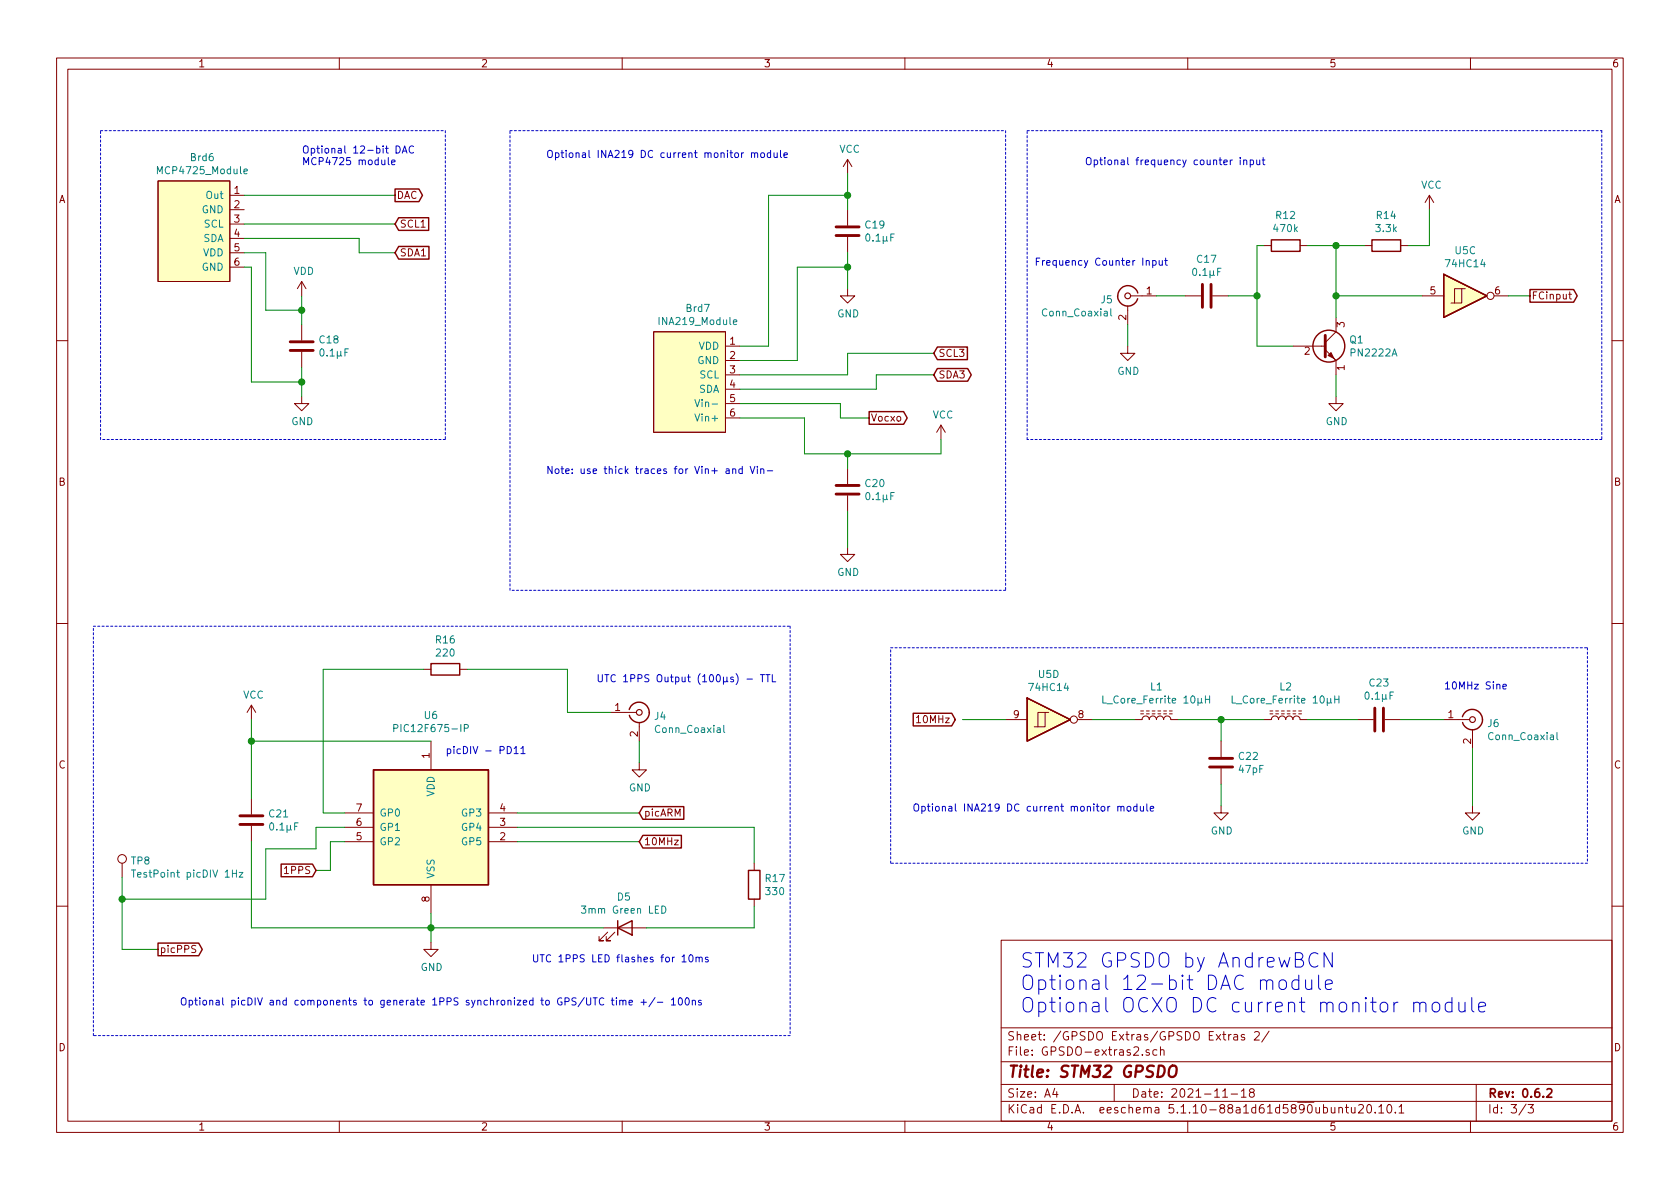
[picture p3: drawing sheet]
<svg xmlns="http://www.w3.org/2000/svg" width="297mm" height="210mm" viewBox="0 0 297 210" stroke-linecap="round" stroke-linejoin="round" font-family="sans-serif">
<g fill="none" stroke="#840000" stroke-width=".18">
<path d="M10 10.3h277v189.9h-277zM12 12.2h273v186.1h-273zM60 10.3v1.9M110 10.3v1.9M160 10.3v1.9M210 10.3v1.9M260 10.3v1.9M27.9 32h12.7v17.8h-12.7zM40.6 34.5h2.6M40.6 37.1h2.6M40.6 39.6h2.6M149.9 28.2v2.5"/>
<path d="M149.9 37.1v2.8M149.9 28.2l-.8 1.3M149.9 28.2l.7 1.3M252.7 34.5l-.7 1.3M252.7 34.5v2.6M252.7 34.5l.8 1.3M40.6 42.2h2.6M40.6 44.7h2.6M40.6 47.2h2.6M53.3 49.8v2.5M53.3 57.4v2.8M53.3 49.8l-.7 1.2"/>
<path d="M53.3 49.8l.8 1.2M115.6 58.7h12.7v17.7h-12.7zM149.9 51v1.3h1.2l-1.2 1.3-1.3-1.3h1.3M149.9 41.9v2.8M199.4 54.1v3.3M199.9 52.3h4.6M209.5 52.3h2.8M214.4 52.3h2.8M223.5 43.4h1.3M229.9 43.4h1.2M236.2 56.1v2.6l-1.9 1.9M241.3 43.4h1.3"/>
<path d="M247.6 43.4h1.3M251.5 52.3h3.8M258.4 51h-1.2v2.6M259.1 51h-.7v2.6h-1.9M264.2 52.3h2.5M277.4 52h.5M277.5 51.6v1.1l.4 .2M10 60.2h2M53.3 70.1v1.3h1.3l-1.3 1.2-1.2-1.2h1.2M53.3 62.2v2.8M128.3 61.2h2.5M128.3 63.7h2.5"/>
<path d="M128.3 66.3h2.5M128.3 68.8h2.5M128.3 71.4h2.5M128.3 73.9h2.5M166.4 75.2l-.8 1.2M166.4 75.2v2.5M166.4 75.2l.7 1.2M199.4 61.2v1.3h1.3l-1.3 1.2-1.3-1.2h1.3M228.6 61.2h5.7M234.3 61.8l1.9 1.9v2.6M235.6 63.1l.5 .5M236.2 70.1v1.3h1.3l-1.3 1.2-1.3-1.2h1.3"/>
<path d="M285 60.2h2M149.9 96.8v1.2h1.2l-1.2 1.3-1.3-1.3h1.3M149.9 82.8v2.8M149.9 87.6v2.8M10 110.3h2M74.9 118.4h1.3M81.3 118.4h1.2M285 110.3h2M44.4 124.7l-.7 1.3M44.4 124.7v2.5M44.4 124.7l.8 1.3M76.2 131.1v5"/>
<path d="M107.9 126h4.6M113 134.9v1.2h1.3l-1.3 1.3-1.2-1.3h1.2M113 127.8v3.3M162.1 126.9l.3-.4v1.3M162.1 127.8h.7M177.8 127.2h3.8M184.8 126h-1.3v2.5M185.4 126h-.6v2.5h-1.9M190.5 127.2h2.5M200.7 127.2h1.2a.63 .63 0 0 1 .7-.6 .63 .63 0 0 1 .6 .6 .63 .63 0 0 1 .6-.6 .63 .63 0 0 1 .7 .6 .63 .63 0 0 1 .6-.6 .63 .63 0 0 1 .6 .6 .63 .63 0 0 1 .7-.6 .63 .63 0 0 1 .6 .6h1.3M201.7 126.2h.5M201.7 125.7h.5"/>
<path d="M202.7 126.2h.5M202.7 125.7h.5M203.7 126.2h.5M203.7 125.7h.5M204.7 126.2h.5M204.7 125.7h.5M205.7 126.2h.5M205.7 125.7h.5M206.8 126.2h.5M206.8 125.7h.5M215.9 131.1v2.8M215.9 135.9v2.8"/>
<path d="M223.5 127.2h1.3a.63 .63 0 0 1 .6-.6 .63 .63 0 0 1 .7 .6 .63 .63 0 0 1 .6-.6 .63 .63 0 0 1 .6 .6 .63 .63 0 0 1 .7-.6 .63 .63 0 0 1 .6 .6 .63 .63 0 0 1 .6-.6 .63 .63 0 0 1 .7 .6h1.2M224.5 126.2h.5M224.5 125.7h.5M225.6 126.2h.5M225.6 125.7h.5M226.6 126.2h.5M226.6 125.7h.5M227.6 126.2h.5M227.6 125.7h.5M228.6 126.2h.5M228.6 125.7h.5M229.6 126.2h.5"/>
<path d="M229.6 125.7h.5M240 127.2h2.8M244.9 127.2h2.7M255.3 127.2h4.5M260.3 129v3.3M21.6 152.6v2.6M44.4 141.2v2.8M44.4 146v2.8M61 148.8h5M61 146.3h5M61 143.8h5M76.2 156.5v5"/>
<path d="M86.4 148.8h5M86.4 146.3h5M86.4 143.8h5M133.3 152.6v1.3M133.3 159v1.3M215.9 142.5v1.3h1.3l-1.3 1.2-1.3-1.2h1.3M260.3 142.5v1.3h1.3l-1.3 1.2-1.2-1.2h1.2M10 160.2h2M34.6 167.3l-.5-.1-.2 .1v.4l.6 .2 .1 .3-.2 .2h-.5M76.2 166.6v1.3h1.3l-1.3 1.3-1.3-1.3h1.3M106.7 164.1h7.6M107.4 164.8l-1.5 1.6h.8h-.8v-.8"/>
<path d="M108.7 164.8l-1.5 1.6h.7h-.7v-.8M177 166.3h108v32h-108zM285 160.2h2M60 198.3v1.9M110 198.3v1.9M160 198.3v1.9M177 194.8h108M177 191.8h108M177 187.8h108M177 181.8h108M186.5 192.5l-.4 1h1M186.8 193v1"/>
<path d="M197 191.8v3M202 186.5v.1M203.2 185.7l-.4-.1-.2 .2 .1 .2 .5 .2v.3h-.6M204.5 185.7l-.4-.1-.3 .3 .2 .6h.5M205.2 185.7l.2-.1 .4 .1v.9M205.2 185.1v1.5M210 198.3v1.9M216.2 194h.8M217.2 182.9v1M217.7 182.9l-.5 .3M217.7 193.5h1.1M218.2 183h.5l.1 .9"/>
<path d="M218.8 183.3l-.5 .1-.2 .2 .1 .2 .1 .1 .5-.1M219.5 193l.4-.5v1.5M219.5 194h.8M220 183l-.3-.1-.2 .2v.3l.5 .1v.3h-.5M221.2 193.2l-.3-.3 .1-.2 .2-.2 .4 .1 .2 .2-.1 .2-.6 .2a.48 .48 0 0 0-.1 .7l.2 .1 .5-.1a.48 .48 0 0 0-.1-.7h-.1M221.8 182.6l.2-.2h.4l.2 .2 .1 .2-.1 .3-.9 .8h1M224.4 182.3l-1.3 2M235.4 195.8v.9l.4 .1 .2-.1M236 195.8v1M236.7 196l.2-.2 .4 .1 .1 .9M236.7 195.8v1M237.9 195.8h.5"/>
<path d="M238.1 195.3v1.3l.3 .2M238.9 195.8l.1 .9 .4 .1 .2-.1M239.6 195.8v1M240.2 195.5l.2-.2h.4l.3 .5-.9 1h.9M241.8 195.5l.3-.2a.94 .94 0 0 1 0 1.5 .82 .82 0 0 1-.3-1.3zM243.2 196.7v.1M243.8 195.8l.4-.5v1.5M243.8 196.8h.9M245.4 195.5l.2-.2a.81 .81 0 0 1 .6 .6 .81 .81 0 0 1-.3 .8l-.2 .1a.79 .79 0 0 1-.3-1.3zM246.7 196.7v.1M247.4 195.8l.4-.5v1.5M247.4 196.8h.8"/>
<path d="M260 198.3v1.9M261 191.8v6.5M269.8 195.2l-1.2 2M270.2 195.3h.9l-.5 .6 .4 .1v.7l-.2 .1-.6-.1"/>
<circle cx="263.5" cy="52.3" r=".63"/>
<circle cx="189.9" cy="127.2" r=".63"/>
<circle cx="21.6" cy="151.9" r=".76"/>
</g>
<path d="M273.5 192.7l.2-.2h.4l.2 .2 .1 .3-.1 .2-.8 .8h.9" fill="none" stroke="#840000" stroke-width=".3"/>
<path d="M206.9 188.7a.67 .67 0 0 1 1.1 0 1.43 1.43 0 0 1-.6 1.7l-.5-.1a1.41 1.41 0 0 1 0-1.6z" fill="none" stroke="#840000" stroke-width=".41"/>
<g fill="none" stroke="#840000" stroke-width=".25">
<path d="M69.8 33.4h4.3l.6 1.1-.6 1.2h-4.3zM70.5 38.5h5.3v2.2h-5.3l-.7-1.1zM70.5 43.6h5.3v2.2h-5.3l-.7-1.1zM201.2 51.8a1.8 1.8 0 0 0-2.8-1 1.8 1.8 0 0 0 0 2.9 1.8 1.8 0 0 0 2.7-.9M224.8 42.4h5.1v2h-5.1zM242.6 42.4h5v2h-5zM255.3 48.5l7.6 3.8-7.6 3.8zM270.5 51.2h7.7l.7 1.1-.7 1.1h-7.7zM153.7 72.8h6.1l.6 1.1-.6 1.1h-6.1zM165.7 61.4h5.3v2.2h-5.3l-.6-1.1zM165.7 65.2h5.4l.6 1.1-.6 1.1h-5.4l-.6-1.1zM76.2 117.3h5.1v2.1h-5.1z"/>
<path d="M66 136.1h20.4v20.4h-20.4zM111.3 125.5a1.8 1.8 0 0 1 2.7-1.1 1.8 1.8 0 0 1 .1 3 1.8 1.8 0 0 1-2.8-.9M161.5 126.1h6.8l.6 1.1-.6 1.2h-6.8zM181.6 123.4l7.6 3.8-7.6 3.9zM258.6 126.7a1.8 1.8 0 0 1 2.7-1 1.8 1.8 0 0 1 .1 2.9 1.8 1.8 0 0 1-2.8-.8M49.7 152.8h5.5l.7 1.1-.7 1.1h-5.5zM113.7 142.6h7.2v2.3h-7.2l-.7-1.1zM113.7 147.7h6.8v2.3h-6.8l-.7-1.2zM132.3 153.9h2.1v5.1h-2.1zM27.9 166.8h7.2l.7 1.1-.7 1.1h-7.2zM109.2 164.1l2.6-1.3v2.5zM109.2 162.8v2.5"/>
<circle cx="234.9" cy="61.2" r="2.82"/>
</g>
<g fill="none" stroke="#840000" stroke-width=".2">
<circle cx="199.4" cy="52.3" r=".51"/>
<circle cx="113" cy="126" r=".51"/>
<circle cx="260.3" cy="127.2" r=".51"/>
</g>
<g fill="none" stroke="#008484" stroke-width=".18">
<path d="M43.1 30.3l.6-.1v-.3h-.4l-.2 .2 .1 .6h.5M129.7 57l.6-.1-.1-.3h-.4l-.1 .1v.6h.5M196.4 54.6v1.1l.2 .2M122.9 70.7l.4 1.2 .4-1.2M122.9 73.2l.4 1.3 .4-1.3M69.6 128.8l.6-.1 .2-.2-.1-.3-.2-.1h-.5v1.3M82.1 128.8l.7-.1v-.5l-.2-.1h-.5v1.3M128 128.3v1.1l.1 .1M195 123.1v1.2h.6M213.1 123.7h.8M213.1 123.1v1.2M213.9 123.1v1.2"/>
<path d="M217.9 123.1v1.2h.6M236 123.1v1.2M236 123.7h.7M236.7 123.1v1.2M275.3 129.5v1.1l.2 .2M23.2 153.8h.8M23.6 153.8v1.3M41.1 154.5h.7M41.8 153.8v1.3M42.3 154.3h.7l-.7 .8h.7M102.8 160.2h.8l-.4 .5 .3 .1v.6l-.1 .1-.6-.1M117 160.2a.64 .64 0 0 1 .7 .7 .64 .64 0 0 1-.7 .6z"/>
</g>
<g fill="none" stroke="#840000" stroke-width=".51">
<path d="M147.8 41.7h4.1M147.8 40.1h4.1M212.6 50.3v4.1M214.1 50.3v4.1M234.3 59.3v3.8M51.3 62h4.1M51.3 60.4h4.1M147.8 87.4h4.1M147.8 85.8h4.1M213.9 135.6h4M213.9 134.1h4M243.1 125.2v4.1"/>
<path d="M244.6 125.2v4.1M42.4 145.8h4.1M42.4 144.3h4.1"/>
</g>
<path d="M235.3 62.4l.5 1-1-.5z" fill="#840000" stroke="#840000" stroke-width=".18"/>
<g fill="#ffffc2" stroke="#ffffc2" stroke-width=".18">
<path d="M181.6 123.4l7.6 3.8-7.6 3.9z"/>
<path d="M66 136.1h20.4v20.4h-20.4z"/>
<path d="M27.9 32h12.7v17.8h-12.7z"/>
<path d="M115.6 58.7h12.7v17.7h-12.7z"/>
<path d="M255.3 48.5l7.6 3.8-7.6 3.8z"/>
</g>
<g fill="none" stroke="#0000c2" stroke-width=".18" stroke-dasharray=".4 .4">
<path d="M17.8 23.1h60.9M78.7 23.1v54.6M90.2 23.1h87.6M177.8 23.1v81.3M181.6 23.1h101.6M283.2 23.1v54.6M17.8 77.7v-54.6M78.7 77.7h-60.9M181.6 77.7v-54.6M283.2 77.7h-101.6M16.5 110.7h123.2M90.2 104.4v-81.3"/>
<path d="M139.7 110.7v72.4M157.5 114.5h123.2M177.8 104.4h-87.6M280.7 114.5v38.1M157.5 152.6v-38.1M280.7 152.6h-123.2M16.5 183.1v-72.4M139.7 183.1h-123.2"/>
</g>
<g fill="none" stroke="#008400" stroke-width=".18">
<path d="M43.2 34.5h26.6M43.2 39.6h26.6M149.9 34.5h-14v26.7h-5.1M149.9 30.7v6.4M252.7 37.1v6.3h-3.8M43.2 44.7h3.8v10.2h6.3M43.2 47.2h1.2v20.4h8.9M43.2 42.2h20.3v2.5h6.3M53.3 52.3v5.1M149.9 44.7v6.3M149.9 47.2h-8.9v16.5h-10.2M199.4 57.4v3.8"/>
<path d="M204.5 52.3h5M217.2 52.3h5M223.5 43.4h-1.3v17.8h6.4M231.1 43.4h10.2M236.2 52.3h15.3M236.2 43.4v12.7M266.7 52.3h3.8M53.3 65v5.1M130.8 73.9h11.4v6.4h24.2v-2.6M130.8 71.4h17.8v2.5h5.1M165.1 62.5h-15.2v3.8h-19.1M165.1 66.3h-10.2v2.5h-24.1"/>
<path d="M236.2 66.3v3.8M149.9 80.3v2.5M149.9 90.4v6.4M74.9 118.4h-17.8v25.4h3.9M82.5 118.4h17.8v7.6h7.6M44.4 127.2v14M44.4 131.1h31.8M113 131.1v3.8M170.2 127.2h7.6M193 127.2h7.7M208.3 127.2h15.2M215.9 127.2v3.9"/>
<path d="M215.9 138.7v3.8M231.1 127.2h8.9M247.6 127.2h7.7M260.3 132.3v10.2M21.6 155.2v12.7h6.3M44.4 148.8v15.3h62.3M61 148.8h-2.6v5.1h-2.5M61 146.3h-5.1v3.8h-8.9v8.9h-25.4M91.4 146.3h41.9v6.3M91.4 148.8h21.6M91.4 143.8h21.6M76.2 161.5v5.1"/>
<path d="M133.3 160.3v3.8h-19"/>
</g>
<g fill="none" stroke="#0000c2" stroke-width=".18">
<path d="M67.5 28.3l.1 .8h.3l.1-.1M68 28.3v.8M68.7 27.9v1.1l.1 .1M69.2 28.7l.6-.1v-.3h-.4l-.2 .2 .1 .6h.5M70 25.8a.64 .64 0 0 1 .8 .6 .64 .64 0 0 1-.8 .7zM71.1 27.1l.5-1.3 .4 1.3M71.2 26.7h.7M73.1 25.9a.6 .6 0 0 0-.8 .4 .6 .6 0 0 0 .6 .8l.2-.2M132.9 27.1l.1-.1 .3 .1 .1 .8M132.9 27v.9M133.4 27.2l.2-.2 .3 .1 .1 .8M134.6 27.1l.3-.1 .3 .2-.1 .6-.4 .1-.2-.3z"/>
<path d="M136.2 27.1l-.3-.1-.2 .2 .1 .6h.4M136.2 26.6v1.3M136.9 27v.8l.3 .1 .2-.2M137.4 27v.9M138 26.6v1.1l.2 .2M138.6 27.4l.6-.1v-.2l-.4-.1-.2 .2 .1 .6h.5M219.3 27.9v.1M219.3 28.3v.8M219.9 28.4l.2-.1h.3v.8M219.9 28.3v.8M221.1 28.3h.3l.2 .2-.1 .6h-.4M221.1 28.3v1.3"/>
<path d="M222.2 28.3v.8h.4l.1-.1M222.7 28.3v.8M223.2 28.3h.4M223.3 27.9v1.1l.3 .1M202.7 46.2l.1-.1h.3l.1 .8M203.8 46.1h.4l.2 .2-.1 .6h-.5M203.8 46.1v1.2M205 46.1v.8h.3l.2-.1M205.5 46.1v.8M205.9 46.1h.5M206.1 45.6v1.1l.3 .2M128.4 83h.5v.7"/>
<path d="M128.9 83.2l-.4 .1-.2 .1 .1 .3h.5M129.5 83l.2-.1 .3 .1 .1 .7M129.5 82.9v.8M131.2 83l-.3-.1-.3 .2 .2 .6h.4M131.2 82.5v1.2M132.6 82.5l.4 1.2 .5-1.2M133.9 82.5v.1M133.9 82.9v.8M134.5 83l.2-.1 .3 .1 .1 .7M134.5 82.9v.8M135.7 83.3h.9M134.4 119.3h.8"/>
<path d="M134.8 119.3v1.3M135.4 119.3h.7M135.8 119.3v1.3M136.6 119.3v1.3h.6M89.7 132a.64 .64 0 0 1 .7 .6 .64 .64 0 0 1-.7 .7zM90.9 132.4l.4-.4v1.3M90.9 133.3h.7M92.1 132.4l.4-.4v1.3M92.1 133.3h.7M132.1 120.1h.9M265.7 121.4l.6-.1v-.2l-.4-.1-.2 .2 .1 .6h.5M197.6 142.7l.2-.1h.3l.1 .8"/>
<path d="M197.6 142.6v.8M198.2 142.8l.2-.2h.3v.8M199.4 142.6h.3l.2 .2-.1 .6h-.3l-.2-.2zM201 142.6h-.3l-.3 .2 .1 .6h.5M201 142.2v1.2M201.6 142.6l.1 .8h.3l.2-.1M202.2 142.6v.8M202.8 142.2v1.1l.2 .1M203.4 143l.6-.1-.1-.3h-.3l-.2 .2 .1 .6h.4M106.8 176.6a.51 .51 0 0 0-.7 0 .51 .51 0 0 0-.1 .6 .46 .46 0 0 0 .2 .5 .46 .46 0 0 0 .6-.1M108.1 176.9h.5M108.3 176.4v1.1l.3 .2"/>
<path d="M109 176.4v.2M109 176.9v.8M109.6 177l.2-.1h.3v.8M109.6 176.9v.8M110.1 177.1l.2-.2h.3l.1 .8M111.2 177.3l.6-.1v-.3h-.4l-.2 .2 .1 .6h.5M113.3 177.2h1M113.8 176.8v.9M115.8 176.4l-1.1 1.6M116.2 177.2h1M118.7 176.8l.4-.4v1.3M118.7 177.7h.7"/>
<path d="M120 176.6l.2-.2a.67 .67 0 0 1 .5 .7 .67 .67 0 0 1-.5 .6l-.2-.1-.1-.4zM120.6 169.2l.4-.4v1.3M120.6 170.1h.7M121.3 176.5l.1-.1a.67 .67 0 0 1 .5 .7 .67 .67 0 0 1-.5 .6 .83 .83 0 0 1-.1-1.2zM121.9 169l.2-.2a.67 .67 0 0 1 .4 .7 .67 .67 0 0 1-.4 .6l-.3-.5zM122.4 177l.2-.1h.3l.1 .8M122.4 176.9v.8M123.1 169.4l.2-.1h.2l.1 .8M123.1 169.3v.8M123.6 169.4l.2-.1h.3l.1 .8M124 176.9h-.3l-.2 .2v.1l.5 .2v.3h-.5M125.2 169.3h-.3l-.2 .1 .1 .2 .4 .1v.3h-.5"/>
<path d="M226.2 173.5a.69 .69 0 0 1 .7-.2 .69 .69 0 0 1 .6 .5v.7a.68 .68 0 0 1-.7 .5 .68 .68 0 0 1-.7-.5zM229.6 173.4l-.7-.1-.5 .5v.7l.3 .3 .2 .2 .7-.2M229.6 172.4v2.6M230.8 173.3v1.3l.2 .2a.66 .66 0 0 0 .9-.1M231.9 173.3v1.7M233 168.7a.96 .96 0 0 0-1.1-.1 .96 .96 0 0 0-.5 1 1.08 1.08 0 0 0 .4 1.1 1.08 1.08 0 0 0 1.1 .2l.1-.1M233.1 172.4v2.2l.1 .2 .3 .2M234.3 174.1l1.3-.2-.2-.5-.7-.1-.4 .3v1l.2 .2 .2 .2 .7-.2M235.6 168.5v2.5l-1.5-2.5v2.5M250 177.5a.61 .61 0 0 1 1 .1v1.3M250 177.2v1.7M251 177.6a.62 .62 0 0 1 1-.2l.1 1.5"/>
<path d="M253.3 177.5a.69 .69 0 0 1 .7-.3 .69 .69 0 0 1 .6 .5v.8a.7 .7 0 0 1-.7 .5 .7 .7 0 0 1-.7-.5v-.8zM256.7 177.4l-.7-.2-.2 .2-.3 .3v.8l.3 .3 .2 .1 .7-.1M256.7 176.4v2.5M257.9 177.2v1.4l.2 .2a.68 .68 0 0 0 .9-.1M259 177.2v1.7M260.2 176.4v2.2l.1 .2 .3 .1M261.4 178.1l1.3-.3-.2-.4-.7-.2-.4 .4v1l.2 .2 .2 .1 .7-.1"/>
</g>
<g fill="#008400" stroke="#008400" stroke-width=".25">
<circle cx="236.2" cy="43.4" r=".51"/>
<circle cx="53.3" cy="54.9" r=".51"/>
<circle cx="215.9" cy="127.2" r=".51"/>
<circle cx="149.9" cy="80.3" r=".51"/>
<circle cx="236.2" cy="52.3" r=".51"/>
<circle cx="21.6" cy="159" r=".51"/>
<circle cx="222.3" cy="52.3" r=".51"/>
<circle cx="53.3" cy="67.6" r=".51"/>
<circle cx="149.9" cy="34.5" r=".51"/>
<circle cx="44.5" cy="131.1" r=".51"/>
<circle cx="149.9" cy="47.2" r=".51"/>
<circle cx="76.2" cy="164.1" r=".51"/>
</g>
<g font-size="3.5" fill="#0000c2">
<text x="180.3" y="171.1">STM32 GPSDO by AndrewBCN</text>
<text x="180.3" y="175.1">Optional 12-bit DAC module</text>
<text x="180.3" y="179.1">Optional OCXO DC current monitor module</text>
</g>
<text font-size="2.8" fill="#840000" x="178" y="190.5">Title: STM32 GPSDO</text>
<g font-size="2.1" fill="#840000">
<text x="178" y="184">Sheet: /GPSDO Extras/GPSDO Extras 2/</text>
<text x="178" y="186.7">File: GPSDO-extras2.sch</text>
<text x="178" y="196.9">KiCad E.D.A. eeschema 5.1.10-88a1d61d5890ubuntu20.10.1</text>
<text x="178" y="194.1">Size: A4</text>
<text x="200" y="194.1">Date: 2021-11-18</text>
<text x="263" y="194.1">Rev: 0.6.2</text>
<text x="263" y="196.9">Id: 3/3</text>
</g>
<g font-size="1.8" fill="#840000">
<text x="35" y="11.9">1</text>
<text x="85" y="11.9">2</text>
<text x="135" y="11.9">3</text>
<text x="185" y="11.9">4</text>
<text x="235" y="11.9">5</text>
<text x="285" y="11.9">6</text>
<text x="10.4" y="35.9">A</text>
<text x="41.4" y="34.3">1</text>
<text x="70.1" y="35.2">DAC</text>
<text x="285.4" y="35.9">A</text>
<text x="41.4" y="36.8">2</text>
<text x="41.4" y="39.4">3</text>
<text x="41.4" y="41.9">4</text>
<text x="70.6" y="40.3">SCL1</text>
<text x="41.4" y="44.4">5</text>
<text x="41.4" y="47">6</text>
<text x="70.6" y="45.3">SDA1</text>
<text x="202.7" y="52.1">1</text>
<text x="252.9" y="52.1">5</text>
<text x="264.3" y="52.1">6</text>
<text x="270.8" y="53">FCinput</text>
<text x="199.1" y="56.6" transform="rotate(-90 199.1 56.6)">2</text>
<text x="237.7" y="57.9" transform="rotate(-90 237.7 57.9)">3</text>
<text x="129.1" y="61">1</text>
<text x="129.1" y="63.5">2</text>
<text x="165.9" y="63.1">SCL3</text>
<text x="230.7" y="62.7">2</text>
<text x="237.7" y="65.5" transform="rotate(-90 237.7 65.5)">1</text>
<text x="129.1" y="66">3</text>
<text x="129.1" y="68.6">4</text>
<text x="129.1" y="71.1">5</text>
<text x="165.9" y="66.9">SDA3</text>
<text x="129.1" y="73.7">6</text>
<text x="153.9" y="74.5">Vocxo</text>
<text x="10.4" y="85.9">B</text>
<text x="285.4" y="85.9">B</text>
<text x="108.7" y="125.7">1</text>
<text x="112.8" y="130.3" transform="rotate(-90 112.8 130.3)">2</text>
<text x="162.5" y="127.9">10MHz</text>
<text x="179.2" y="127">9</text>
<text x="190.7" y="127">8</text>
<text x="256.1" y="127">1</text>
<text x="260.1" y="131.5" transform="rotate(-90 260.1 131.5)">2</text>
<text x="10.4" y="135.9">C</text>
<text x="75.9" y="134.1" transform="rotate(-90 75.9 134.1)">1</text>
<text x="285.4" y="135.9">C</text>
<text x="63" y="143.5">7</text>
<text x="88.4" y="143.5">4</text>
<text x="63" y="148.6">5</text>
<text x="63" y="146">6</text>
<text x="88.4" y="148.6">2</text>
<text x="88.4" y="146">3</text>
<text x="113.8" y="144.4">picARM</text>
<text x="113.8" y="149.5">10MHz</text>
<text x="50.6" y="154.6">1PPS</text>
<text x="75.9" y="159.5" transform="rotate(-90 75.9 159.5)">8</text>
<text x="28.2" y="168.5">picPPS</text>
<text x="10.4" y="185.9">D</text>
<text x="285.4" y="185.9">D</text>
<text x="35" y="199.9">1</text>
<text x="85" y="199.9">2</text>
<text x="135" y="199.9">3</text>
<text x="185" y="199.9">4</text>
<text x="235" y="199.9">5</text>
<text x="285" y="199.9">6</text>
</g>
<g font-size="1.8" fill="#008484">
<text x="33.8" y="28.5">Brd6</text>
<text x="148.4" y="27">VCC</text>
<text x="28.2" y="30.8">MCP4725_Module</text>
<text x="36.6" y="35.2">Out</text>
<text x="251.3" y="33.4">VCC</text>
<text x="35.7" y="37.7">GND</text>
<text x="36.1" y="40.3">SCL</text>
<text x="153.1" y="40.4">C19</text>
<text x="225.3" y="41">470k</text>
<text x="225.7" y="38.7">R12</text>
<text x="243.4" y="41">3.3k</text>
<text x="243.5" y="38.7">R14</text>
<text x="35.7" y="47.9">GND</text>
<text x="35.9" y="42.8">SDA</text>
<text x="35.9" y="45.3">VDD</text>
<text x="153.3" y="42.7">0.1µF</text>
<text x="211.7" y="46.5">C17</text>
<text x="255.9" y="47.3">74HC14</text>
<text x="257.3" y="45">U5C</text>
<text x="51.9" y="48.6">VDD</text>
<text x="194.7" y="53.6">J5</text>
<text x="211" y="48.8">0.1µF</text>
<text x="116.8" y="57.5">INA219_Module</text>
<text x="121.4" y="55.2">Brd7</text>
<text x="148" y="56.1">GND</text>
<text x="184.5" y="56">Conn_Coaxial</text>
<text x="56.5" y="60.7">C18</text>
<text x="56.7" y="63">0.1µF</text>
<text x="123.3" y="64.4">GND</text>
<text x="123.5" y="61.8">VDD</text>
<text x="238.7" y="60.7">Q1</text>
<text x="239" y="63">PN2222A</text>
<text x="123.5" y="69.5">SDA</text>
<text x="123.7" y="66.9">SCL</text>
<text x="197.6" y="66.3">GND</text>
<text x="51.5" y="75.2">GND</text>
<text x="123.5" y="74.5">Vin+</text>
<text x="123.9" y="72">Vin-</text>
<text x="164.9" y="74">VCC</text>
<text x="234.4" y="75.2">GND</text>
<text x="153.1" y="86.1">C20</text>
<text x="153.3" y="88.4">0.1µF</text>
<text x="148" y="101.8">GND</text>
<text x="77.1" y="113.8">R16</text>
<text x="77.3" y="116.1">220</text>
<text x="183.7" y="119.9">U5D</text>
<text x="43" y="123.5">VCC</text>
<text x="182.2" y="122.2">74HC14</text>
<text x="195.8" y="124.4">L_Core_Ferrite 10µH</text>
<text x="203.5" y="122.1">L1</text>
<text x="218.6" y="124.4">L_Core_Ferrite 10µH</text>
<text x="226.3" y="122.1">L2</text>
<text x="241.5" y="123.7">0.1µF</text>
<text x="242.2" y="121.4">C23</text>
<text x="70.6" y="129.5">PIC12F675-IP</text>
<text x="75.1" y="127.1">U6</text>
<text x="115.8" y="127.3">J4</text>
<text x="116.1" y="129.6">Conn_Coaxial</text>
<text x="263.1" y="128.6">J6</text>
<text x="263.4" y="130.9">Conn_Coaxial</text>
<text x="219.1" y="134.4">C22</text>
<text x="219.2" y="136.7">47pF</text>
<text x="76.8" y="140.9" transform="rotate(-90 76.8 140.9)">VDD</text>
<text x="111.2" y="139.9">GND</text>
<text x="47.7" y="144.5">C21</text>
<text x="47.9" y="146.9">0.1µF</text>
<text x="67.1" y="149.5">GP2</text>
<text x="67.1" y="146.9">GP1</text>
<text x="67.1" y="144.4">GP0</text>
<text x="81.8" y="149.5">GP5</text>
<text x="81.8" y="146.9">GP4</text>
<text x="81.8" y="144.4">GP3</text>
<text x="214.1" y="147.6">GND</text>
<text x="258.5" y="147.6">GND</text>
<text x="23.2" y="152.9">TP8</text>
<text x="24.3" y="155.2">TestPoint picDIV 1Hz</text>
<text x="76.8" y="155.4" transform="rotate(-90 76.8 155.4)">VSS</text>
<text x="135.4" y="156">R17</text>
<text x="103.4" y="161.6">3mm Green LED</text>
<text x="109.2" y="159.3">D5</text>
<text x="135.5" y="158.3">330</text>
<text x="74.4" y="171.7">GND</text>
</g>
<g font-size="1.8" fill="#0000c2">
<text x="53.3" y="27.1">Optional 12-bit DAC</text>
<text x="53.3" y="29.2">MCP4725 module</text>
<text x="96.5" y="27.9">Optional INA219 DC current monitor module</text>
<text x="191.8" y="29.2">Optional frequency counter input</text>
<text x="182.9" y="47">Frequency Counter Input</text>
<text x="96.5" y="83.8">Note: use thick traces for Vin+ and Vin-</text>
<text x="105.4" y="120.6">UTC 1PPS Output (100µs) - TTL</text>
<text x="255.3" y="121.9">10MHz Sine</text>
<text x="78.7" y="133.3">picDIV - PD11</text>
<text x="161.3" y="143.5">Optional INA219 DC current monitor module</text>
<text x="94" y="170.2">UTC 1PPS LED flashes for 10ms</text>
<text x="31.7" y="177.8">Optional picDIV and components to generate 1PPS synchronized to GPS/UTC time +/- 100ns</text>
</g>
</svg>
